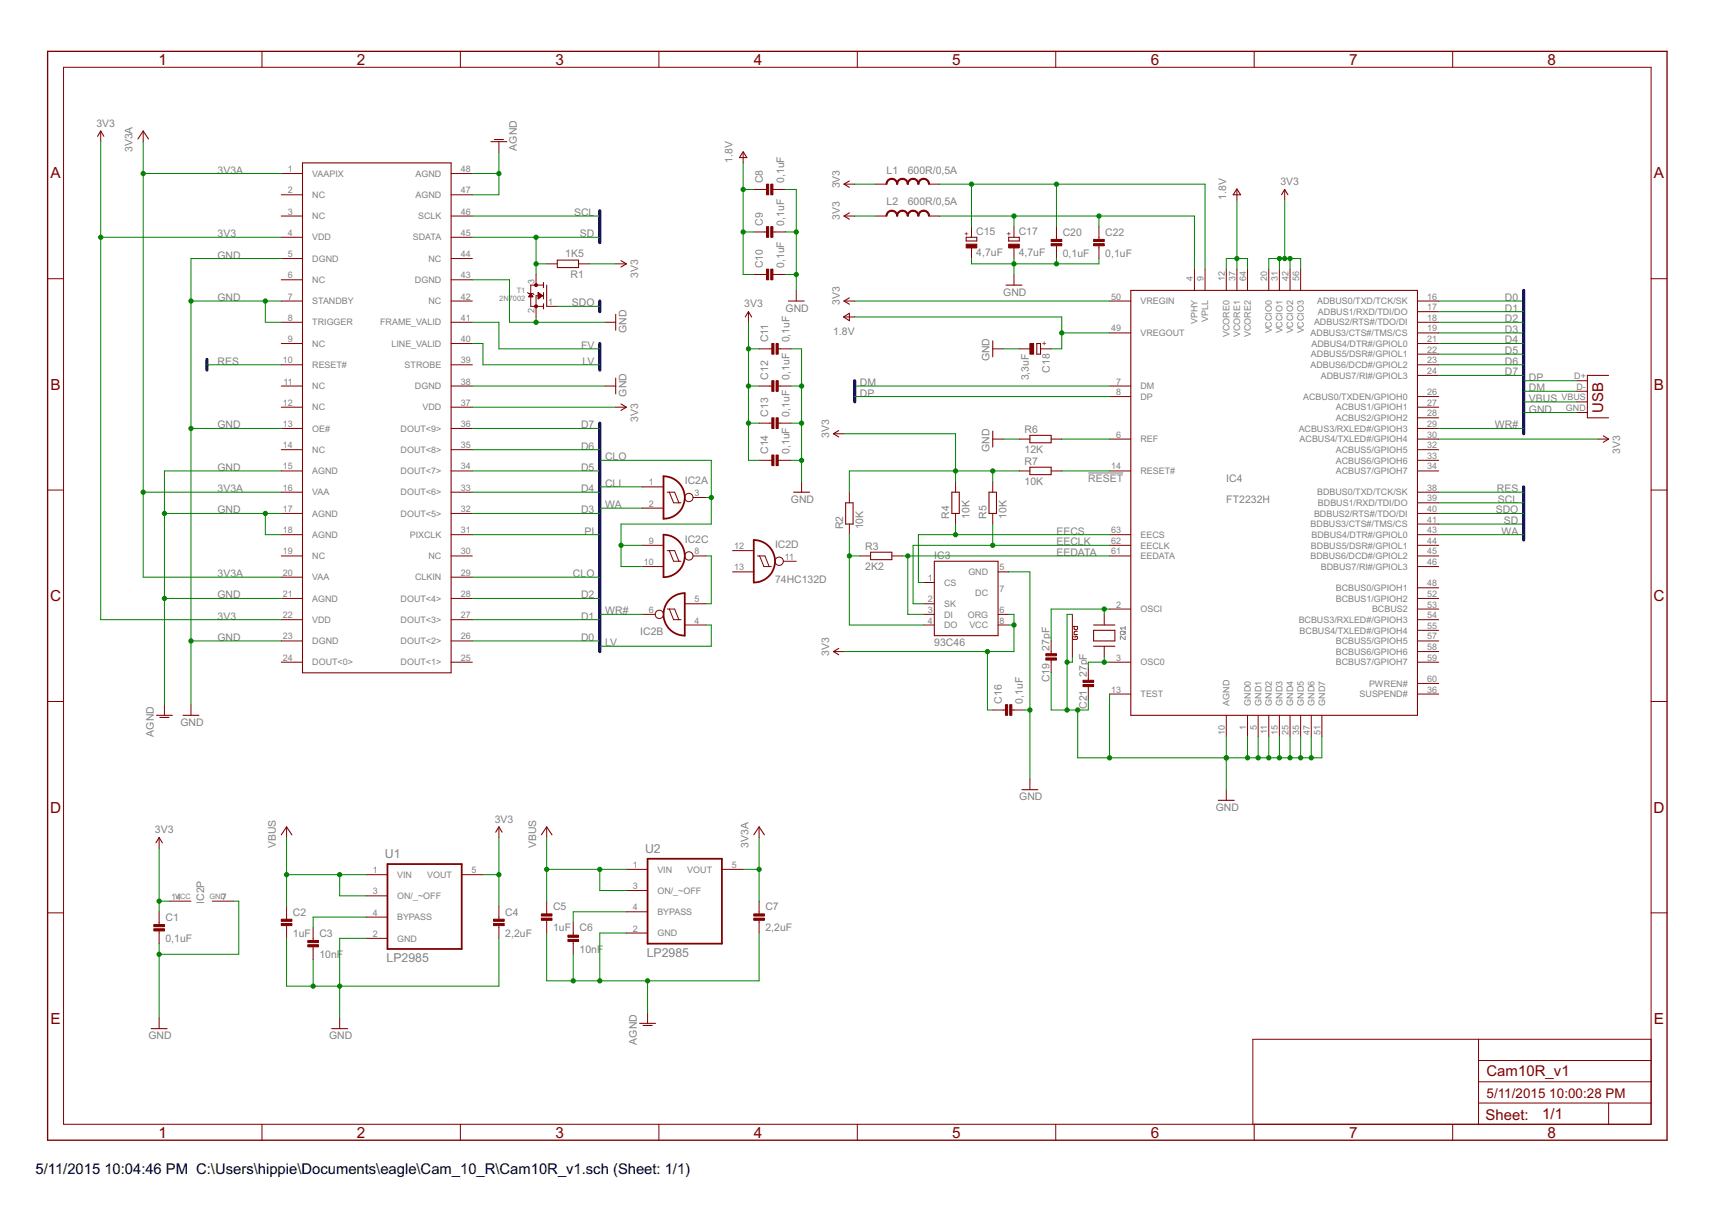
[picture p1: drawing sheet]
<svg xmlns="http://www.w3.org/2000/svg" width="410mm" height="290mm" viewBox="0 0 410 290" stroke-linecap="round" stroke-linejoin="round" font-family="sans-serif">
<path d="M260.3 113.1h8.3M268.1 150.9h.8l.2 .2v.4l-.2 .2h-.8l-.2-.2v-.4zM269.1 152.1v.8l-1.2-.8v.8M269.1 149.8v.7M269.1 150.9l-.4 .4M269.1 150.1h-1.2l.4 .4" fill="none" stroke="#808080" stroke-width=".24"/>
<g fill="none" stroke="#800000" stroke-width=".24">
<path d="M15.2 16.1h379.7v252.7h-379.7zM62.7 12.3v3.8M110.1 12.3v3.8M157.6 12.3v3.8M205 12.3v3.8M252.5 12.3v3.8M300 12.3v3.8M347.4 12.3v3.8M24.1 31.3v2.6M34.2 31.3v2.6M119.3 33.9v2.5M177.7 36.4v2.5"/>
<path d="M67.3 41.5h5M67.3 46.6h5M67.3 51.6h5M67.3 56.7h5M107.9 41.5h5.1M107.9 46.6h5.1M107.9 51.6h5.1M107.9 56.7h5.1M180.3 55.5h3M180.3 45.3h3M184.8 55.5h3.1M184.8 45.3h3.1"/>
<path d="M201.9 51.6h2.5M201.9 44h2.5M209.5 51.6h2.5M209.5 44h2.5M222.2 51.6h2.5M222.2 44h2.5M232.3 54.2v2.5M232.3 59.3v2.5M242.5 54.2v2.5M242.5 59.3v2.5M252.7 54.2v3M252.7 58.8v3"/>
<path d="M262.8 54.2v3M262.8 58.8v3M295.8 45.3v2.5M307.3 45.3v2.5M11.4 66.6h3.8M67.3 61.8h5M67.3 66.9h5M67.3 72h5M67.3 77h5M107.9 61.8h5.1M107.9 66.9h5.1M107.9 72h5.1"/>
<path d="M107.9 77h5.1M126.2 69.9l.2 .3h1l.3 .2M126.5 70.9h.9M126.6 70.8h.7M126.6 70.7h.7M126.7 70.5h.5M126.8 70.4h.3M126.9 70.3h.1M126.9 70.2l.5 .8h-1zM128.2 65.6v2.6M128.7 70.2h.4M128.7 70.9h.8"/>
<path d="M128.7 70.8h.9M128.7 70.5h.8M128.7 70.4h.7M128.7 70.3h.5M128.7 69.9l1 .8-1 .8zM128.7 71.4h.1M128.7 71.3h.3M128.7 71.1h.4M128.7 71h.6M128.7 70.1h.2M128.7 69.9h.1M130 70.7h-1.8v5.1"/>
<path d="M130 68.2h-3.1v5h3.1M130.7 73.2h2.6M130.7 63.1h2.6M138.4 63.1h2.5M144.7 77h2.6M147.3 63.1h2.5M179 74.5v2.5M180.3 65.6h3M184.8 65.6h3.1M190.4 69.4v2.6M201.9 72h2.5M201.9 75.8h2.5"/>
<path d="M242.5 65.6v2.6M265.4 72h5M265.4 79.6h5M285.7 64.3v5.1M288.2 64.3v5.1M293.3 64.3v5.1M295.8 64.3v5.1M298.4 64.3v5.1M303.4 64.3v5.1M306 64.3v5.1M308.5 64.3v5.1M311.1 64.3v5.1"/>
<path d="M339 72h5.1M339 77h5.1M339 74.5h5.1M339 79.6h5.1M394.9 66.6h3.8M67.3 82.1h5M67.3 87.2h5M67.3 92.3h5M67.3 97.3h5M107.9 82.1h5.1M107.9 87.2h5.1M107.9 92.3h5.1"/>
<path d="M107.9 97.3h5.1M144.7 92.3h2.6M147.3 97.3h2.5M181.5 92.3h3.1M181.5 83.4h3.1M186.1 92.3h3.1M186.1 83.4h3.1M237.4 83.4h2.6M243.8 83.4h2.5M248.9 83.4h2.5M265.4 92.3h5M265.4 94.8h5"/>
<path d="M339 82.1h5.1M339 87.2h5.1M339 97.3h5.1M339 84.7h5.1M339 89.7h5.1M339 94.8h5.1M339 99.9h5.1M377.1 91h2.5M377.1 93.5h2.5M377.1 96.1h2.5M377.1 98.6h2.5M11.4 117.2h3.8"/>
<path d="M67.3 102.4h5M67.3 107.5h5M67.3 112.6h5M67.3 117.7h5M107.9 102.4h5.1M107.9 107.5h5.1M107.9 112.6h5.1M107.9 117.7h5.1M153.6 116.4h5.1M159.6 117.7h1.8l1 2.5M160.1 117.7l1 2.5h1.8M165.8 118.9h3"/>
<path d="M181.5 110h3.1M181.5 101.2h3.1M186.1 110h3.1M186.1 101.2h3.1M191.7 115.1v2.6M199.3 103.7h2.6M203.1 117.7v2.5M228.5 115.1v2.6M237.4 105h2.6M237.4 115.1v2.6M243.8 112.6h2.5M243.8 105h2.5"/>
<path d="M251.4 112.6h2.5M251.4 105h2.5M265.4 112.6h5M265.4 105h5M339 102.4h5.1M339 107.5h5.1M339 112.6h5.1M339 117.7h5.1M339 105h5.1M339 110h5.1M382.2 105h2.5M394.9 117.2h3.8"/>
<path d="M67.3 122.7h5M67.3 127.8h5M67.3 132.9h5M67.3 138h5M107.9 122.7h5.1M107.9 127.8h5.1M107.9 132.9h5.1M107.9 138h5.1M153.6 121.5h5.1M153.6 130.4h5.1M153.6 135.4h5.1M159.6 131.6h1.8l1 2.6"/>
<path d="M160.1 131.6l1 2.6h1.8M165.8 132.9h3M175.2 131.6h5.1M175.2 136.7h5.1M181.2 132.9h1.7l1.1 2.5M181.7 132.9l1 2.5h1.8M187.3 134.2h3.1M203.1 125.3v2.5M205.7 132.9h2.5M213.3 132.9h2.5M220.9 139.3h2.6M228.5 122.7v2.6"/>
<path d="M237.4 122.7v2.6M238.7 136.7h2.5M265.4 127.8h5M265.4 132.9h5M265.4 130.4h5M339 122.7h5.1M339 127.8h5.1M339 132.9h5.1M339 120.2h5.1M339 130.4h5.1M339 135.4h5.1M339 125.3h5.1"/>
<path d="M67.3 143.1h5M67.3 148.1h5M67.3 153.2h5M67.3 158.3h5M107.9 143.1h5.1M107.9 148.1h5.1M107.9 153.2h5.1M107.9 158.3h5.1M153.6 146.9h3.1M159.6 145.6h1.8l1 2.5M160.1 145.6l1 2.5h1.8M163.8 149.4h5"/>
<path d="M163.8 144.3h5M199.3 155.8h2.6M220.9 149.4h2.6M220.9 144.3h2.6M220.9 146.9h2.6M238.7 149.4h2.5M238.7 146.9h2.5M251.4 153.2v3.1M251.4 157.8v3M256.5 146.9v10.1M256.5 149.8h1.2v.5l-.2 .2-.6-.2v-.5M256.7 152.1l-.2 .2"/>
<path d="M257.1 152.5v-.4h.4l.2 .2v.4l-.2 .2h-.8l-.2-.2M257.7 150.9h-.6l-.2 .2v.6h.8M260.3 159.6v3M264.1 146.9v2.5M264.1 154.5v2.5M265.4 158.3h5M265.4 145.6h5M339 143.1h5.1M339 148.1h5.1M339 153.2h5.1M339 158.3h5.1M339 145.6h5.1"/>
<path d="M339 140.5h5.1M339 150.7h5.1M339 155.8h5.1M11.4 167.7h3.8M39.3 168.5v2.5M45.7 168.5v2.5M237.4 169.7h3.1M242 169.7h3M260.3 164.1v3.1M265.4 165.9h5M293.3 171v5.1M298.4 171v5.1"/>
<path d="M300.9 171v5.1M303.4 171v5.1M306 171v5.1M308.5 171v5.1M311.1 171v5.1M313.6 171v5.1M316.1 171v5.1M339 165.9h5.1M339 163.4h5.1M394.9 167.7h3.8M68.5 197.7v2.5M119.3 197.7v2.5"/>
<path d="M130.7 197.7v2.5M181.5 197.7v2.5M246.3 186.2v2.6M293.3 188.8v2.5M11.4 218.2h3.8M38.1 200.2v2.6M38.1 218v3M40.6 215.4h5.1M50.8 215.4h5M68.5 216.7v3.1M87.6 209.1h5.1M87.6 214.2h5.1"/>
<path d="M87.6 219.2h5.1M110.4 209.1h5.1M119.3 216.7v3.1M130.7 215.4v3.1M149.8 207.8h5.1M149.8 212.9h5.1M149.8 218h5.1M172.7 207.8h5M181.5 215.4v3.1M394.9 218.2h3.8M38.1 222.5v3.1M68.5 221.3v3"/>
<path d="M74.9 221.8v3M74.9 226.4v3M87.6 224.3h5.1M119.3 221.3v3M130.7 220v3.1M137.1 220.5v3.1M137.1 225.1v3M149.8 223.1h5.1M181.5 220v3.1M38.1 243.4v2.5M81.2 243.4v2.5M154.9 242.1v2.5"/>
<path d="M353.6 248.5v20.3M353.6 258.6h41.3M353.6 253.5h41.3M394.9 248.5h-95.3v20.3M62.7 268.8v3.8M110.1 268.8v3.8M157.6 268.8v3.8M205 268.8v3.8M252.5 268.8v3.8M300 268.8v3.8M347.4 268.8v3.8M353.6 263.7h41.3"/>
<path d="M384.7 263.7v5.1"/>
<circle cx="164.8" cy="118.9" r=".99"/>
<circle cx="164.8" cy="132.9" r=".99"/>
<circle cx="186.4" cy="134.2" r=".99"/>
<circle cx="157.7" cy="146.9" r=".99"/>
</g>
<g fill="#800000" stroke="#800000" stroke-width=".24">
<path d="M118 220.8h2.6v.5h-2.6z"/>
<path d="M118 219.8h2.6v.5h-2.6z"/>
<path d="M73.6 225.8h2.6v.6h-2.6z"/>
<path d="M73.6 224.8h2.6v.5h-2.6z"/>
<path d="M67.3 220.8h2.5v.5h-2.5z"/>
<path d="M67.3 219.8h2.5v.5h-2.5z"/>
<path d="M180.3 219.5h2.5v.5h-2.5z"/>
<path d="M180.3 218.5h2.5v.5h-2.5z"/>
<path d="M135.8 224.6h2.6v.5h-2.6z"/>
<path d="M135.8 223.6h2.6v.5h-2.6z"/>
<path d="M129.5 219.5h2.5v.5h-2.5z"/>
<path d="M129.5 218.5h2.5v.5h-2.5z"/>
<path d="M36.8 222h2.5v.5h-2.5z"/>
<path d="M36.8 221h2.5v.5h-2.5z"/>
<path d="M246.3 82.1h.9v2.6h-.9z"/>
<path d="M241.5 168.5h.5v2.5h-.5z"/>
<path d="M240.5 168.5h.5v2.5h-.5z"/>
<path d="M231.1 58.4h2.5v.9h-2.5z"/>
<path d="M241.2 58.4h2.6v.9h-2.6z"/>
<path d="M251.4 58.3h2.5v.5h-2.5z"/>
<path d="M251.4 57.2h2.5v.5h-2.5z"/>
<path d="M261.6 58.3h2.5v.5h-2.5z"/>
<path d="M261.6 57.2h2.5v.5h-2.5z"/>
<path d="M184.3 64.3h.5v2.6h-.5z"/>
<path d="M183.3 64.3h.5v2.6h-.5z"/>
<path d="M184.3 54.2h.5v2.5h-.5z"/>
<path d="M183.3 54.2h.5v2.5h-.5z"/>
<path d="M184.3 44h.5v2.6h-.5z"/>
<path d="M183.3 44h.5v2.6h-.5z"/>
<path d="M185.6 108.8h.5v2.5h-.5z"/>
<path d="M184.6 108.8h.5v2.5h-.5z"/>
<path d="M185.6 99.9h.5v2.5h-.5z"/>
<path d="M184.6 99.9h.5v2.5h-.5z"/>
<path d="M185.6 91h.5v2.6h-.5z"/>
<path d="M184.6 91h.5v2.6h-.5z"/>
<path d="M185.6 82.1h.5v2.6h-.5z"/>
<path d="M184.6 82.1h.5v2.6h-.5z"/>
<path d="M250.1 156.3h2.6v.5h-2.6z"/>
<path d="M250.1 157.3h2.6v.5h-2.6z"/>
<path d="M259 162.6h2.6v.5h-2.6z"/>
<path d="M259 163.6h2.6v.5h-2.6z"/>
</g>
<path d="M158.7 113.9a5.1 5.1 0 0 1 5.1 5 5.1 5.1 0 0 1-5.1 5.1zM158.7 127.8a5.1 5.1 0 0 1 5.1 5.1 5.1 5.1 0 0 1-5.1 5.1zM180.3 129.1a5.1 5.1 0 0 1 5.1 5.1 5.1 5.1 0 0 1-5.1 5.1zM160.3 143.2l1.6-1 1.9-.4v10.2a5.1 5.1 0 0 1-4.8-3.3 5.1 5.1 0 0 1 1.3-5.5zM92.7 206.6h17.7v20.3h-17.7zM154.9 205.3h17.8v20.3h-17.8z" fill="none" stroke="#800000" stroke-width=".42"/>
<g fill="none" stroke="#800000" stroke-width=".25">
<path d="M23.3 32.6l.8-1.3 .7 1.3M33 33.2l1.2-1.9 1.3 1.9M72.3 38.9h35.6v121.9h-35.6zM117.4 33.9h3.8M118.2 33.4h2.2M177.7 36.3l.9 1.4h-1.8zM203.1 50.9l-1.2 .7 1.2 .8M203.1 43.3l-1.2 .7 1.2 .8M231.1 56.7h2.5v.9h-2.5zM241.2 56.7h2.6v.9h-2.6zM295.8 45.2l.9 1.4h-1.8zM306.5 46.6l.8-1.3 .7 1.3"/>
<path d="M130 67.5v1.3M130 69.9v1.6M130 72.6v1.3M130.7 68.2v5M133.3 62.2h5.1v1.8h-5.1zM147.3 75.1v3.9M148.5 62.3l1.3 .8-1.3 .7M178.2 75.8l.8-1.3 .8 1.3M188.5 72h3.8M201.7 75.8l1.4-.9v1.8zM203.1 71.2l-1.2 .8 1.2 .7M240.6 68.2h3.8"/>
<path d="M270.4 69.4h68.6v101.6h-68.6zM147.3 90.4v3.8M148.5 96.6l1.3 .7-1.3 .8M237.4 81.5v3.8M248 82.1h.9v2.6h-.9zM384.7 89.7h-5.1v10.2h5.1M189.8 117.7h3.8M200.6 102.9l-1.3 .8 1.3 .8M227.6 117.7h1.8v5h-1.8zM236.5 117.7h1.8v5h-1.8zM237.4 103.1v3.8M246.3 104.1h5.1v1.8h-5.1z"/>
<path d="M246.3 111.7h5.1v1.8h-5.1zM383.5 104.2l1.2 .8-1.2 .7M202.2 120.2h1.8v5.1h-1.8zM208.2 132h5.1v1.8h-5.1zM223.5 134.2h15.2v17.8h-15.2zM200.6 155l-1.3 .8 1.3 .7M261.6 149.4h5M261.6 154.5h5M261.6 150.7h5v2.5h-5zM37.4 171h3.8M38.2 171.5h2.2M43.8 171h3.8"/>
<path d="M67.3 199.6l1.2-1.9 1.3 1.9M118.6 198.9l.7-1.2 .8 1.2M129.5 199.6l1.2-1.9 1.3 1.9M180.3 199.6l1.2-1.9 1.3 1.9M244.4 188.8h3.8M291.4 191.3h3.8M37.3 201.5l.8-1.3 .7 1.3M36.2 245.9h3.8M79.3 245.9h3.8M153 244.6h3.8M153.8 245.2h2.2"/>
</g>
<g fill="#800000" stroke="#800000" stroke-width=".24">
<path d="M212.3 50.7l1-.5v.3l-.5 .1-.4 .3-.2 .7h-.3z" fill-rule="evenodd"/>
<path d="M213.3 50.2a1.37 1.37 0 0 1 1.4 1.4h-.3l-.2-.7-.9-.4z" fill-rule="evenodd"/>
<path d="M214.8 50.7l1-.5v.3l-.5 .1-.4 .3-.2 .7h-.3z" fill-rule="evenodd"/>
<path d="M215.8 50.2a1.37 1.37 0 0 1 1.4 1.4h-.2l-.3-.7-.9-.4z" fill-rule="evenodd"/>
<path d="M217.4 50.7l1-.5v.3l-.5 .1-.4 .3-.3 .7h-.2z" fill-rule="evenodd"/>
<path d="M218.4 50.2a1.37 1.37 0 0 1 1.4 1.4h-.3l-.2-.7-.9-.4z" fill-rule="evenodd"/>
<path d="M219.9 50.7l1-.5v.3l-.5 .1-.4 .3-.2 .7h-.3z" fill-rule="evenodd"/>
<path d="M220.9 50.2a1.37 1.37 0 0 1 1.4 1.4h-.2l-.3-.7-.9-.4z" fill-rule="evenodd"/>
<path d="M212.3 43l1-.4v.3l-.5 .1-.4 .3-.2 .7h-.3z" fill-rule="evenodd"/>
<path d="M213.3 42.6a1.37 1.37 0 0 1 1.4 1.4h-.3l-.2-.7-.9-.4z" fill-rule="evenodd"/>
<path d="M214.8 43l1-.4v.3l-.5 .1-.4 .3-.2 .7h-.3z" fill-rule="evenodd"/>
<path d="M215.8 42.6a1.37 1.37 0 0 1 1.4 1.4h-.2l-.3-.7-.9-.4z" fill-rule="evenodd"/>
<path d="M217.4 43l1-.4v.3l-.5 .1-.4 .3-.3 .7h-.2z" fill-rule="evenodd"/>
<path d="M218.4 42.6a1.37 1.37 0 0 1 1.4 1.4h-.3l-.2-.7-.9-.4z" fill-rule="evenodd"/>
<path d="M219.9 43l1-.4v.3l-.5 .1-.4 .3-.2 .7h-.3z" fill-rule="evenodd"/>
<path d="M220.9 42.6a1.37 1.37 0 0 1 1.4 1.4h-.2l-.3-.7-.9-.4z" fill-rule="evenodd"/>
<circle cx="128.2" cy="73.2" r=".36"/>
<circle cx="128.2" cy="68.2" r=".36"/>
</g>
<path d="M11.4 12.3h387.3v260.3h-387.3z" fill="none" stroke="#800000" stroke-width=".32"/>
<path d="M143.4 50.4v7.6M143.4 72v2.5M364.4 69.4v34.3M49.5 85.9v2.6M143.4 82.1v6.4M204.4 91v5.1M143.4 101.2v54.6M364.4 116.4v12.7" fill="none" stroke="#000080" stroke-width=".76"/>
<g fill="none" stroke="#008000" stroke-width=".24">
<path d="M24.1 33.9v114.2h43.2M34.2 33.9v104.1h33.1M119.3 36.4v10.2h-6.3M177.7 38.9v26.7h2.6M24.1 56.7h43.2M34.2 41.5h33.1M113 41.5h6.3M113 56.7h30.4M113 51.6h30.4M128.2 56.7v8.9M177.7 55.5h2.6M177.7 45.3h2.6"/>
<path d="M187.9 45.3h2.5v24.1M187.9 55.5h2.5M204.4 51.6h5.1M204.4 44h5.1M224.7 51.6h61v12.7M224.7 44h63.5v20.3M232.3 44v10.2M242.5 51.6v2.6M252.7 44v10.2M262.8 51.6v2.6M295.8 47.8v16.5M307.3 47.8v14"/>
<path d="M45.7 72h21.6M63.5 72v5h3.8M67.3 61.8h-21.6v106.7M113 77h6.3v6.4h24.1M113 66.9h8.9v10.1h22.8M128.2 75.8v1.2M128.2 63.1h2.5M133.3 73.2h10.1M140.9 63.1h6.4M179 77v33h2.5M187.9 65.6h2.5M204.4 72h61"/>
<path d="M204.4 75.8h49.5v7.6h-2.5M232.3 61.8v1.3h30.5v-1.3M242.5 61.8v3.8M252.7 61.8v1.3M253.9 79.6h11.5M293.3 64.3v-2.5h5.1v2.5M303.4 64.3v-2.5h7.7v2.5M306 61.8v2.5M308.5 61.8v2.5M344.1 72h20.3M344.1 77h20.3M344.1 79.6h20.3"/>
<path d="M344.1 74.5h20.3M49.5 87.2h17.8M113 92.3h31.7M113 97.3h34.3M113 82.1h2.5v5.1h27.9M179 92.3h2.5M179 83.4h2.5M189.2 92.3h2.5M189.2 83.4h2.5v31.7M204.4 92.3h61M204.4 94.8h61M240 83.4h3.8"/>
<path d="M344.1 82.1h20.3M344.1 84.7h20.3M344.1 87.2h20.3M344.1 89.7h20.3M364.4 93.5h12.7M364.4 91h12.7M364.4 98.6h12.7M364.4 96.1h12.7M34.2 117.7h33.1M45.7 102.4h21.6M67.3 112.6h-28v55.9M113 102.4h30.4"/>
<path d="M113 112.6h30.4M113 117.7h30.4M113 107.5h30.4M143.4 110h26.7v15.3h-21.6v10.1h5.1M143.4 116.4h10.2M168.8 118.9h1.3M179 101.2h2.5M189.2 110h2.5M189.2 101.2h2.5M201.9 103.7h26.6v11.4M237.4 112.6v2.5M240 105h3.8"/>
<path d="M243.8 112.6h-40.7v5.1M253.9 105h11.5M253.9 112.6h11.5M344.1 102.4h20.3M344.1 105h38.1M344.1 117.7h20.3M39.3 122.7h28M63.5 122.7v5.1h3.8M113 122.7h30.4M113 127.8h30.4M113 138h30.4M143.4 121.5h10.2"/>
<path d="M148.5 130.4h5.1M168.8 132.9h1.3v11.4h-1.3M203.1 127.8v21.6h17.8M203.1 132.9h2.6M215.8 132.9h49.6M217.1 132.9v14h3.8M228.5 125.3v2.5M237.4 125.3v5.1M241.2 136.7h5.1v49.5M265.4 127.8h-45.8v11.5h1.3M265.4 130.4h-47v13.9h2.5M344.1 122.7h20.3"/>
<path d="M344.1 127.8h20.3M344.1 125.3h20.3M344.1 120.2h20.3M39.3 143.1h28M45.7 153.2h21.6M113 153.2h30.4M113 143.1h30.4M113 148.1h30.4M143.4 146.9h10.2M168.8 149.4h1.3v5.1h-26.7M236.2 155.8v13.9h1.2M241.2 146.9h1.3v8.9h-40.6"/>
<path d="M241.2 149.4h1.3M256.5 146.9h-1.3v22.8M256.5 157v1.3h-1.3M264.1 145.6v1.3M264.1 157v1.3M265.4 145.6h-14v7.6M265.4 158.3h-5.1v1.3M245 169.7h1.3M251.4 160.8v8.9h8.9v-2.5M257.7 169.7v11.5h58.4v-5.1M265.4 165.9v15.3M293.3 176.1v12.7"/>
<path d="M298.4 176.1v5.1M300.9 176.1v5.1M303.4 176.1v5.1M306 176.1v5.1M308.5 176.1v5.1M311.1 176.1v5.1M313.6 176.1v5.1M38.1 202.8v15.2M38.1 215.4h2.5M55.8 215.4h1.3v12.7h-19M68.5 200.2v16.5M68.5 209.1h19.1"/>
<path d="M81.2 209.1v5.1h6.4M87.6 219.2h-12.7v2.6M115.5 209.1h3.8M119.3 200.2v16.5M130.7 200.2v15.2M130.7 207.8h19.1M143.4 207.8v5.1h6.4M149.8 218h-12.7v2.5M177.7 207.8h3.8M181.5 200.2v15.2M38.1 225.6v17.8M68.5 224.3v11.5h50.8v-11.5"/>
<path d="M74.9 229.4v6.4M87.6 224.3h-6.4v19.1M130.7 223.1v11.4h50.8v-11.4M137.1 228.1v6.4M149.8 223.1h-6.4v11.4M154.9 234.5v7.6"/>
</g>
<g fill="#008000" stroke="#008000" stroke-width=".24">
<circle cx="81.2" cy="235.8" r=".51"/>
<circle cx="74.9" cy="235.8" r=".51"/>
<circle cx="45.7" cy="153.2" r=".51"/>
<circle cx="63.5" cy="72" r=".51"/>
<circle cx="45.7" cy="102.4" r=".51"/>
<circle cx="45.7" cy="72" r=".51"/>
<circle cx="128.2" cy="77" r=".51"/>
<circle cx="38.1" cy="228.1" r=".51"/>
<circle cx="246.3" cy="169.7" r=".51"/>
<circle cx="242.5" cy="63.1" r=".51"/>
<circle cx="252.7" cy="63.1" r=".51"/>
<circle cx="190.4" cy="55.5" r=".51"/>
<circle cx="190.4" cy="65.6" r=".51"/>
<circle cx="191.7" cy="92.3" r=".51"/>
<circle cx="191.7" cy="101.2" r=".51"/>
<circle cx="191.7" cy="110" r=".51"/>
<circle cx="257.7" cy="169.7" r=".51"/>
<circle cx="313.6" cy="181.2" r=".51"/>
<circle cx="311.1" cy="181.2" r=".51"/>
<circle cx="308.5" cy="181.2" r=".51"/>
<circle cx="306" cy="181.2" r=".51"/>
<circle cx="303.4" cy="181.2" r=".51"/>
<circle cx="300.9" cy="181.2" r=".51"/>
<circle cx="298.4" cy="181.2" r=".51"/>
<circle cx="293.3" cy="181.2" r=".51"/>
<circle cx="265.4" cy="181.2" r=".51"/>
<circle cx="255.2" cy="169.7" r=".51"/>
<circle cx="255.2" cy="158.3" r=".51"/>
<circle cx="143.4" cy="234.5" r=".51"/>
<circle cx="137.1" cy="234.5" r=".51"/>
<circle cx="154.9" cy="234.5" r=".51"/>
<circle cx="119.3" cy="41.5" r=".51"/>
<circle cx="39.3" cy="143.1" r=".51"/>
<circle cx="39.3" cy="122.7" r=".51"/>
<circle cx="63.5" cy="122.7" r=".51"/>
<circle cx="119.3" cy="209.1" r=".51"/>
<circle cx="24.1" cy="56.7" r=".51"/>
<circle cx="38.1" cy="215.4" r=".51"/>
<circle cx="306" cy="61.8" r=".51"/>
<circle cx="308.5" cy="61.8" r=".51"/>
<circle cx="307.3" cy="61.8" r=".51"/>
<circle cx="179" cy="83.4" r=".51"/>
<circle cx="179" cy="101.2" r=".51"/>
<circle cx="179" cy="92.3" r=".51"/>
<circle cx="237.4" cy="112.6" r=".51"/>
<circle cx="228.5" cy="112.6" r=".51"/>
<circle cx="242.5" cy="149.4" r=".51"/>
<circle cx="236.2" cy="155.8" r=".51"/>
<circle cx="177.7" cy="45.3" r=".51"/>
<circle cx="177.7" cy="55.5" r=".51"/>
<circle cx="295.8" cy="61.8" r=".51"/>
<circle cx="253.9" cy="79.6" r=".51"/>
<circle cx="228.5" cy="127.8" r=".51"/>
<circle cx="237.4" cy="130.4" r=".51"/>
<circle cx="217.1" cy="132.9" r=".51"/>
<circle cx="81.2" cy="209.1" r=".51"/>
<circle cx="68.5" cy="209.1" r=".51"/>
<circle cx="143.4" cy="207.8" r=".51"/>
<circle cx="130.7" cy="207.8" r=".51"/>
<circle cx="181.5" cy="207.8" r=".51"/>
<circle cx="34.2" cy="41.5" r=".51"/>
<circle cx="34.2" cy="117.7" r=".51"/>
<circle cx="170.1" cy="118.9" r=".51"/>
<circle cx="148.5" cy="130.4" r=".51"/>
<circle cx="128.2" cy="63.1" r=".51"/>
<circle cx="128.2" cy="56.7" r=".51"/>
<circle cx="203.1" cy="132.9" r=".51"/>
<circle cx="242.5" cy="51.6" r=".51"/>
<circle cx="262.8" cy="51.6" r=".51"/>
<circle cx="232.3" cy="44" r=".51"/>
<circle cx="252.7" cy="44" r=".51"/>
<circle cx="264.1" cy="145.6" r=".51"/>
<circle cx="264.1" cy="158.3" r=".51"/>
</g>
<g font-size="4.1" fill="#800000">
<text x="37.9" y="15.5">1</text>
<text x="85.4" y="15.5">2</text>
<text x="132.8" y="15.5">3</text>
<text x="180.3" y="15.5">4</text>
<text x="227.8" y="15.5">5</text>
<text x="275.2" y="15.5">6</text>
<text x="322.7" y="15.5">7</text>
<text x="370.1" y="15.5">8</text>
<text x="12.1" y="42.6">A</text>
<text x="395.6" y="42.6">A</text>
<text x="12.1" y="93.2">B</text>
<text x="395.6" y="93.2">B</text>
<text x="12" y="143.7">C</text>
<text x="395.5" y="143.7">C</text>
<text x="12" y="194.3">D</text>
<text x="395.5" y="194.3">D</text>
<text x="12.1" y="244.8">E</text>
<text x="395.6" y="244.8">E</text>
<text x="37.9" y="272">1</text>
<text x="85.4" y="272">2</text>
<text x="132.8" y="272">3</text>
<text x="180.3" y="272">4</text>
<text x="227.8" y="272">5</text>
<text x="275.2" y="272">6</text>
<text x="322.7" y="272">7</text>
<text x="370.1" y="272">8</text>
</g>
<g font-size="4" fill="#800000">
<text x="383.5" y="98.6" transform="rotate(-90 383.5 98.6)">USB</text>
<text x="355.5" y="257.3">Cam10R_v1</text>
<text x="355.3" y="267.6">Sheet:</text>
<text x="368.9" y="267.5">1/1</text>
</g>
<g font-size="4">
<text x="8.5" y="280.6">5/11/2015</text>
<text x="25" y="280.6">10:04:46 PM C:\Users\hippie\Documents\eagle\Cam_10_R\Cam10R_v1.sch (Sheet: 1/1)</text>
</g>
<g font-size="3.6" fill="#800000">
<text x="355.5" y="262.4">5/11/2015</text>
<text x="370.5" y="262.4">10:00:28 PM</text>
</g>
<g font-size="3.3" fill="#808080">
<text x="154.3" y="203.8">U2</text>
<text x="92" y="205.1">U1</text>
<text x="92.5" y="230.1">LP2985</text>
<text x="154.7" y="228.8">LP2985</text>
</g>
<g font-size="2.8" fill="#808080">
<text x="23.1" y="30.3">3V3</text>
<text x="31.7" y="36.4" transform="rotate(-90 31.7 36.4)">3V3A</text>
<text x="52" y="41.5">3V3A</text>
<text x="123.6" y="36" transform="rotate(-90 123.6 36)">AGND</text>
<text x="175.2" y="38.9" transform="rotate(-90 175.2 38.9)">1.8V</text>
<text x="212" y="41.5">L1</text>
<text x="217.1" y="41.5">600R/0,5A</text>
<text x="182.4" y="43.8" transform="rotate(-90 182.4 43.8)">C8</text>
<text x="187.5" y="43.8" transform="rotate(-90 187.5 43.8)">0,1uF</text>
<text x="200.8" y="45" transform="rotate(-90 200.8 45)">3V3</text>
<text x="293.3" y="47.8" transform="rotate(-90 293.3 47.8)">1.8V</text>
<text x="306.2" y="44.3">3V3</text>
<text x="137.3" y="51.6">SCL</text>
<text x="182.4" y="53.9" transform="rotate(-90 182.4 53.9)">C9</text>
<text x="187.5" y="53.9" transform="rotate(-90 187.5 53.9)">0,1uF</text>
<text x="200.8" y="52.7" transform="rotate(-90 200.8 52.7)">3V3</text>
<text x="212" y="49.1">L2</text>
<text x="217.1" y="49.1">600R/0,5A</text>
<text x="52" y="56.7">3V3</text>
<text x="138.7" y="56.7">SD</text>
<text x="233.5" y="56.2">C15</text>
<text x="243.6" y="56.2">C17</text>
<text x="254.2" y="56.3">C20</text>
<text x="264.3" y="56.3">C22</text>
<text x="52" y="61.8">GND</text>
<text x="135.2" y="61.5">1K5</text>
<text x="182.4" y="64.1" transform="rotate(-90 182.4 64.1)">C10</text>
<text x="187.5" y="64.1" transform="rotate(-90 187.5 64.1)">0,1uF</text>
<text x="233.5" y="61.3">4,7uF</text>
<text x="243.6" y="61.3">4,7uF</text>
<text x="254.2" y="61.4">0,1uF</text>
<text x="264.3" y="61.4">0,1uF</text>
<text x="52" y="72">GND</text>
<text x="136.4" y="66.3">R1</text>
<text x="152.6" y="66.5" transform="rotate(-90 152.6 66.5)">3V3</text>
<text x="240" y="70.7">GND</text>
<text x="359.9" y="72">D0</text>
<text x="136.8" y="73.2">SDO</text>
<text x="178" y="73.5">3V3</text>
<text x="187.9" y="74.5">GND</text>
<text x="200.8" y="73" transform="rotate(-90 200.8 73)">3V3</text>
<text x="359.9" y="74.5">D1</text>
<text x="359.9" y="77">D2</text>
<text x="139" y="83.4">FV</text>
<text x="149.8" y="79.6" transform="rotate(-90 149.8 79.6)">GND</text>
<text x="183.7" y="81.9" transform="rotate(-90 183.7 81.9)">C11</text>
<text x="188.8" y="81.9" transform="rotate(-90 188.8 81.9)">0,1uF</text>
<text x="199.2" y="80.1">1.8V</text>
<text x="359.9" y="79.6">D3</text>
<text x="359.9" y="82.1">D4</text>
<text x="52" y="87.2">RES</text>
<text x="139.3" y="87.2">LV</text>
<text x="236.7" y="86.4" transform="rotate(-90 236.7 86.4)">GND</text>
<text x="251.1" y="89.1" transform="rotate(-90 251.1 89.1)">C18</text>
<text x="359.9" y="84.7">D5</text>
<text x="359.9" y="87.2">D6</text>
<text x="359.9" y="89.7">D7</text>
<text x="149.8" y="94.8" transform="rotate(-90 149.8 94.8)">GND</text>
<text x="183.7" y="90.8" transform="rotate(-90 183.7 90.8)">C12</text>
<text x="188.8" y="90.8" transform="rotate(-90 188.8 90.8)">0,1uF</text>
<text x="205.7" y="92.3">DM</text>
<text x="205.7" y="94.8">DP</text>
<text x="246" y="90.9" transform="rotate(-90 246 90.9)">3,3uF</text>
<text x="365.7" y="93.5">DM</text>
<text x="365.7" y="91">DP</text>
<text x="152.6" y="100.8" transform="rotate(-90 152.6 100.8)">3V3</text>
<text x="183.7" y="99.6" transform="rotate(-90 183.7 99.6)">C13</text>
<text x="188.8" y="99.6" transform="rotate(-90 188.8 99.6)">0,1uF</text>
<text x="365.7" y="98.6">GND</text>
<text x="365.7" y="96.1">VBUS</text>
<text x="52" y="102.4">GND</text>
<text x="139" y="107.5">D6</text>
<text x="139" y="102.4">D7</text>
<text x="198.3" y="104.7" transform="rotate(-90 198.3 104.7)">3V3</text>
<text x="236.7" y="108" transform="rotate(-90 236.7 108)">GND</text>
<text x="245" y="103.5">R6</text>
<text x="357.5" y="102.4">WR#</text>
<text x="52" y="112.6">GND</text>
<text x="139" y="112.6">D5</text>
<text x="144.7" y="110.1">CLO</text>
<text x="183.7" y="108.5" transform="rotate(-90 183.7 108.5)">C14</text>
<text x="188.8" y="108.5" transform="rotate(-90 188.8 108.5)">0,1uF</text>
<text x="245" y="108.3">12K</text>
<text x="245" y="111.1">R7</text>
<text x="387.5" y="108.4" transform="rotate(-90 387.5 108.4)">3V3</text>
<text x="52" y="117.7">3V3A</text>
<text x="139" y="117.7">D4</text>
<text x="144.7" y="116.4">CLI</text>
<text x="163.8" y="115.8">IC2A</text>
<text x="245" y="115.9">10K</text>
<text x="260.3" y="115.1">RESET</text>
<text x="293.3" y="115.1">IC4</text>
<text x="358" y="117.7">RES</text>
<text x="52" y="122.8">GND</text>
<text x="139" y="122.8">D3</text>
<text x="144.7" y="121.5">WA</text>
<text x="189.2" y="120.2">GND</text>
<text x="227" y="124" transform="rotate(-90 227 124)">R4</text>
<text x="231.8" y="124" transform="rotate(-90 231.8 124)">10K</text>
<text x="235.9" y="124" transform="rotate(-90 235.9 124)">R5</text>
<text x="240.7" y="124" transform="rotate(-90 240.7 124)">10K</text>
<text x="293.3" y="120.2">FT2232H</text>
<text x="357.7" y="122.8">SDO</text>
<text x="358.3" y="120.2">SCL</text>
<text x="359.7" y="125.3">SD</text>
<text x="139.8" y="127.8">PI</text>
<text x="163.8" y="129.7">IC2C</text>
<text x="185.4" y="131">IC2D</text>
<text x="201.6" y="126.6" transform="rotate(-90 201.6 126.6)">R2</text>
<text x="206.4" y="126.6" transform="rotate(-90 206.4 126.6)">10K</text>
<text x="206.9" y="131.4">R3</text>
<text x="252.7" y="127.8">EECS</text>
<text x="252.7" y="130.4">EECLK</text>
<text x="359.1" y="127.8">WA</text>
<text x="52" y="138">3V3A</text>
<text x="137" y="138">CLO</text>
<text x="206.9" y="136.2">2K2</text>
<text x="223.5" y="133.5">IC3</text>
<text x="252.7" y="132.9">EEDATA</text>
<text x="52" y="143.1">GND</text>
<text x="139" y="143.1">D2</text>
<text x="185.4" y="139.3">74HC132D</text>
<text x="52" y="148.1">3V3</text>
<text x="139" y="148.1">D1</text>
<text x="144.7" y="146.9">WR#</text>
<text x="52" y="153.2">GND</text>
<text x="139" y="153.2">D0</text>
<text x="144.7" y="154.5">LV</text>
<text x="153.1" y="151.8">IC2B</text>
<text x="223.5" y="154.5">93C46</text>
<text x="251" y="155.5" transform="rotate(-90 251 155.5)">27pF</text>
<text x="198.3" y="156.8" transform="rotate(-90 198.3 156.8)">3V3</text>
<text x="259.9" y="161.9" transform="rotate(-90 259.9 161.9)">27pF</text>
<text x="251" y="163.1" transform="rotate(-90 251 163.1)">C19</text>
<text x="43.1" y="173.5">GND</text>
<text x="239.6" y="168.2" transform="rotate(-90 239.6 168.2)">C16</text>
<text x="244.7" y="168.2" transform="rotate(-90 244.7 168.2)">0,1uF</text>
<text x="259.9" y="169.5" transform="rotate(-90 259.9 169.5)">C21</text>
<text x="36.8" y="176.1" transform="rotate(-90 36.8 176.1)">AGND</text>
<text x="243.8" y="191.3">GND</text>
<text x="118.3" y="196.7">3V3</text>
<text x="290.8" y="193.9">GND</text>
<text x="37" y="199.2">3V3</text>
<text x="66" y="202.7" transform="rotate(-90 66 202.7)">VBUS</text>
<text x="128.2" y="202.7" transform="rotate(-90 128.2 202.7)">VBUS</text>
<text x="179" y="202.7" transform="rotate(-90 179 202.7)">3V3A</text>
<text x="39.6" y="220.1">C1</text>
<text x="48.8" y="216.1" transform="rotate(-90 48.8 216.1)">IC2P</text>
<text x="70.1" y="218.9">C2</text>
<text x="120.8" y="218.9">C4</text>
<text x="132.3" y="217.6">C5</text>
<text x="183.1" y="217.6">C7</text>
<text x="39.6" y="225.2">0,1uF</text>
<text x="70.1" y="224">1uF</text>
<text x="76.4" y="224">C3</text>
<text x="120.8" y="224">2,2uF</text>
<text x="132.3" y="222.7">1uF</text>
<text x="138.6" y="227.8">10nF</text>
<text x="138.6" y="222.7">C6</text>
<text x="183.1" y="222.7">2,2uF</text>
<text x="76.4" y="229">10nF</text>
<text x="35.5" y="248.5">GND</text>
<text x="78.7" y="248.5">GND</text>
<text x="152.3" y="249.7" transform="rotate(-90 152.3 249.7)">AGND</text>
</g>
<g font-size="2.4" fill="#808080">
<text x="68.8" y="41.1">1</text>
<text x="110.2" y="41.1">48</text>
<text x="68.8" y="46.2">2</text>
<text x="74.7" y="42.2">VAAPIX</text>
<text x="74.7" y="47.3">NC</text>
<text x="99.4" y="47.3">AGND</text>
<text x="99.4" y="42.2">AGND</text>
<text x="110.2" y="46.2">47</text>
<text x="68.8" y="51.3">3</text>
<text x="74.7" y="52.4">NC</text>
<text x="100" y="52.4">SCLK</text>
<text x="110.2" y="51.3">46</text>
<text x="68.8" y="56.4">4</text>
<text x="74.7" y="57.5">VDD</text>
<text x="98.7" y="57.5">SDATA</text>
<text x="110.2" y="56.4">45</text>
<text x="68.8" y="61.4">5</text>
<text x="74.7" y="62.6">DGND</text>
<text x="102.5" y="62.6">NC</text>
<text x="110.2" y="61.4">44</text>
<text x="68.8" y="66.5">6</text>
<text x="68.8" y="71.6">7</text>
<text x="74.7" y="67.6">NC</text>
<text x="99.3" y="67.6">DGND</text>
<text x="110.2" y="71.6">42</text>
<text x="110.2" y="66.5">43</text>
<text x="127.9" y="67.8" transform="rotate(-90 127.9 67.8)">3</text>
<text x="265.7" y="71.6">50</text>
<text x="285.3" y="67.1" transform="rotate(-90 285.3 67.1)">4</text>
<text x="287.9" y="67.1" transform="rotate(-90 287.9 67.1)">9</text>
<text x="292.9" y="67.1" transform="rotate(-90 292.9 67.1)">12</text>
<text x="295.5" y="67.1" transform="rotate(-90 295.5 67.1)">37</text>
<text x="298" y="67.1" transform="rotate(-90 298 67.1)">64</text>
<text x="303.1" y="67.1" transform="rotate(-90 303.1 67.1)">20</text>
<text x="305.6" y="67.1" transform="rotate(-90 305.6 67.1)">31</text>
<text x="308.2" y="67.1" transform="rotate(-90 308.2 67.1)">42</text>
<text x="310.7" y="67.1" transform="rotate(-90 310.7 67.1)">56</text>
<text x="341.3" y="71.6">16</text>
<text x="68.8" y="76.7">8</text>
<text x="74.7" y="72.7">STANDBY</text>
<text x="74.7" y="77.8">TRIGGER</text>
<text x="90.9" y="77.8">FRAME_VALID</text>
<text x="102.5" y="72.7">NC</text>
<text x="110.2" y="76.7">41</text>
<text x="127.9" y="74.8" transform="rotate(-90 127.9 74.8)">2</text>
<text x="131.1" y="72.9">1</text>
<text x="272.8" y="72.7">VREGIN</text>
<text x="286.4" y="77.5" transform="rotate(-90 286.4 77.5)">VPHY</text>
<text x="289" y="77" transform="rotate(-90 289 77)">VPLL</text>
<text x="314.3" y="77.8">ADBUS2/RTS#/TDO/DI</text>
<text x="315" y="72.7">ADBUS0/TXD/TCK/SK</text>
<text x="315.2" y="75.3">ADBUS1/RXD/TDI/DO</text>
<text x="341.3" y="74.1">17</text>
<text x="341.3" y="76.7">18</text>
<text x="68.8" y="81.8">9</text>
<text x="74.7" y="82.9">NC</text>
<text x="93.6" y="82.9">LINE_VALID</text>
<text x="110.2" y="81.8">40</text>
<text x="265.7" y="79.2">49</text>
<text x="272.8" y="80.3">VREGOUT</text>
<text x="294.1" y="80.5" transform="rotate(-90 294.1 80.5)">VCORE0</text>
<text x="296.6" y="80.5" transform="rotate(-90 296.6 80.5)">VCORE1</text>
<text x="299.1" y="80.5" transform="rotate(-90 299.1 80.5)">VCORE2</text>
<text x="304.2" y="79.7" transform="rotate(-90 304.2 79.7)">VCCIO0</text>
<text x="306.8" y="79.7" transform="rotate(-90 306.8 79.7)">VCCIO1</text>
<text x="309.3" y="79.7" transform="rotate(-90 309.3 79.7)">VCCIO2</text>
<text x="311.8" y="79.7" transform="rotate(-90 311.8 79.7)">VCCIO3</text>
<text x="313.5" y="80.3">ADBUS3/CTS#/TMS/CS</text>
<text x="313.6" y="82.9">ADBUS4/DTR#/GPIOL0</text>
<text x="341.3" y="79.2">19</text>
<text x="341.3" y="81.8">21</text>
<text x="67.6" y="86.8">10</text>
<text x="74.7" y="88">RESET#</text>
<text x="96.8" y="88">STROBE</text>
<text x="110.2" y="86.8">39</text>
<text x="313.4" y="88">ADBUS6/DCD#/GPIOL2</text>
<text x="313.5" y="85.4">ADBUS5/DSR#/GPIOL1</text>
<text x="341.3" y="84.3">22</text>
<text x="341.3" y="86.8">23</text>
<text x="341.3" y="89.4">24</text>
<text x="67.8" y="91.9">11</text>
<text x="74.7" y="93">NC</text>
<text x="99.3" y="93">DGND</text>
<text x="110.2" y="91.9">38</text>
<text x="266.9" y="91.9">7</text>
<text x="266.9" y="94.5">8</text>
<text x="272.8" y="93">DM</text>
<text x="272.8" y="95.6">DP</text>
<text x="311.7" y="95.6">ACBUS0/TXDEN/GPIOH0</text>
<text x="315.9" y="90.5">ADBUS7/RI#/GPIOL3</text>
<text x="341.3" y="94.5">26</text>
<text x="373.5" y="95.7">VBUS</text>
<text x="376.5" y="90.7">D+</text>
<text x="377" y="93.2">D-</text>
<text x="67.6" y="97">12</text>
<text x="74.7" y="98.1">NC</text>
<text x="101.1" y="98.1">VDD</text>
<text x="110.2" y="97">37</text>
<text x="319.5" y="98.1">ACBUS1/GPIOH1</text>
<text x="319.5" y="100.7">ACBUS2/GPIOH2</text>
<text x="341.3" y="97">27</text>
<text x="341.3" y="99.5">28</text>
<text x="374.5" y="98.3">GND</text>
<text x="67.6" y="102.1">13</text>
<text x="67.6" y="107.2">14</text>
<text x="74.7" y="103.2">OE#</text>
<text x="95.8" y="103.2">DOUT&lt;9&gt;</text>
<text x="110.2" y="107.2">35</text>
<text x="110.2" y="102.1">36</text>
<text x="266.9" y="104.6">6</text>
<text x="272.8" y="105.7">REF</text>
<text x="310.6" y="103.2">ACBUS3/RXLED#/GPIOH3</text>
<text x="310.8" y="105.7">ACBUS4/TXLED#/GPIOH4</text>
<text x="341.3" y="102.1">29</text>
<text x="341.3" y="104.6">30</text>
<text x="341.3" y="107.2">32</text>
<text x="67.6" y="112.2">15</text>
<text x="74.7" y="108.3">NC</text>
<text x="74.7" y="113.4">AGND</text>
<text x="95.8" y="113.4">DOUT&lt;7&gt;</text>
<text x="95.8" y="108.3">DOUT&lt;8&gt;</text>
<text x="110.2" y="112.2">34</text>
<text x="265.7" y="112.2">14</text>
<text x="272.8" y="113.4">RESET#</text>
<text x="319.5" y="108.3">ACBUS5/GPIOH5</text>
<text x="319.5" y="110.8">ACBUS6/GPIOH6</text>
<text x="319.5" y="113.4">ACBUS7/GPIOH7</text>
<text x="341.3" y="109.7">33</text>
<text x="341.3" y="112.2">34</text>
<text x="67.6" y="117.3">16</text>
<text x="74.7" y="118.4">VAA</text>
<text x="95.8" y="118.4">DOUT&lt;6&gt;</text>
<text x="110.2" y="117.3">33</text>
<text x="155.2" y="116">1</text>
<text x="166.1" y="118.6">3</text>
<text x="315" y="118.4">BDBUS0/TXD/TCK/SK</text>
<text x="341.3" y="117.3">38</text>
<text x="341.3" y="119.9">39</text>
<text x="67.6" y="122.4">17</text>
<text x="74.7" y="123.5">AGND</text>
<text x="95.8" y="123.5">DOUT&lt;5&gt;</text>
<text x="110.2" y="122.4">32</text>
<text x="155.2" y="121.1">2</text>
<text x="314.3" y="123.5">BDBUS2/RTS#/TDO/DI</text>
<text x="315.2" y="121">BDBUS1/RXD/TDI/DO</text>
<text x="341.3" y="122.4">40</text>
<text x="341.3" y="124.9">41</text>
<text x="67.6" y="127.5">18</text>
<text x="74.7" y="128.6">AGND</text>
<text x="98" y="128.6">PIXCLK</text>
<text x="110.2" y="127.5">31</text>
<text x="155.2" y="130">9</text>
<text x="175.6" y="131.3">12</text>
<text x="265.7" y="127.5">63</text>
<text x="265.7" y="130">62</text>
<text x="272.8" y="128.6">EECS</text>
<text x="272.8" y="131.1">EECLK</text>
<text x="313.5" y="126.1">BDBUS3/CTS#/TMS/CS</text>
<text x="313.5" y="131.1">BDBUS5/DSR#/GPIOL1</text>
<text x="313.6" y="128.6">BDBUS4/DTR#/GPIOL0</text>
<text x="341.3" y="127.5">43</text>
<text x="341.3" y="130">44</text>
<text x="67.6" y="132.6">19</text>
<text x="67.6" y="137.6">20</text>
<text x="74.7" y="133.7">NC</text>
<text x="102.5" y="133.7">NC</text>
<text x="110.2" y="137.6">29</text>
<text x="110.2" y="132.6">30</text>
<text x="154" y="135.1">10</text>
<text x="166.1" y="132.6">8</text>
<text x="175.6" y="136.4">13</text>
<text x="187.7" y="133.8">11</text>
<text x="231.6" y="137.5">GND</text>
<text x="239" y="136.4">5</text>
<text x="265.7" y="132.6">61</text>
<text x="272.8" y="133.7">EEDATA</text>
<text x="313.4" y="133.7">BDBUS6/DCD#/GPIOL2</text>
<text x="315.9" y="136.2">BDBUS7/RI#/GPIOL3</text>
<text x="341.3" y="132.6">45</text>
<text x="341.3" y="135.1">46</text>
<text x="67.6" y="142.7">21</text>
<text x="74.7" y="138.7">VAA</text>
<text x="74.7" y="143.8">AGND</text>
<text x="95.8" y="143.8">DOUT&lt;4&gt;</text>
<text x="99.3" y="138.8">CLKIN</text>
<text x="110.2" y="142.7">28</text>
<text x="166.1" y="144">5</text>
<text x="221.9" y="138.9">1</text>
<text x="221.9" y="144">2</text>
<text x="225.8" y="140">CS</text>
<text x="233.3" y="142.6">DC</text>
<text x="239" y="141.4">7</text>
<text x="319.5" y="141.3">BCBUS0/GPIOH1</text>
<text x="319.5" y="143.8">BCBUS1/GPIOH2</text>
<text x="341.3" y="140.2">48</text>
<text x="341.3" y="142.7">52</text>
<text x="67.6" y="147.8">22</text>
<text x="74.7" y="148.9">VDD</text>
<text x="95.8" y="148.9">DOUT&lt;3&gt;</text>
<text x="110.2" y="147.8">27</text>
<text x="155.2" y="146.5">6</text>
<text x="166.1" y="149.1">4</text>
<text x="221.9" y="149.1">4</text>
<text x="221.9" y="146.5">3</text>
<text x="225.8" y="147.6">DI</text>
<text x="225.8" y="145.1">SK</text>
<text x="231.5" y="147.6">ORG</text>
<text x="239" y="146.5">6</text>
<text x="239" y="149.1">8</text>
<text x="266.9" y="145.3">2</text>
<text x="272.8" y="146.4">OSCI</text>
<text x="310.6" y="148.9">BCBUS3/RXLED#/GPIOH3</text>
<text x="328.1" y="146.4">BCBUS2</text>
<text x="341.3" y="145.3">53</text>
<text x="341.3" y="147.8">54</text>
<text x="67.6" y="152.9">23</text>
<text x="74.7" y="154">DGND</text>
<text x="95.8" y="154">DOUT&lt;2&gt;</text>
<text x="110.2" y="152.9">26</text>
<text x="225.8" y="150.2">DO</text>
<text x="231.8" y="150.2">VCC</text>
<text x="310.8" y="151.4">BCBUS4/TXLED#/GPIOH4</text>
<text x="319.5" y="154">BCBUS5/GPIOH5</text>
<text x="341.3" y="150.3">55</text>
<text x="341.3" y="152.9">57</text>
<text x="341.3" y="155.4">58</text>
<text x="67.6" y="157.9">24</text>
<text x="74.7" y="159.1">DOUT&lt;0&gt;</text>
<text x="95.8" y="159.1">DOUT&lt;1&gt;</text>
<text x="110.2" y="157.9">25</text>
<text x="266.9" y="157.9">3</text>
<text x="272.8" y="159.1">OSC0</text>
<text x="319.5" y="156.5">BCBUS6/GPIOH6</text>
<text x="319.5" y="159.1">BCBUS7/GPIOH7</text>
<text x="341.3" y="157.9">59</text>
<text x="265.7" y="165.6">13</text>
<text x="272.8" y="166.7">TEST</text>
<text x="325.2" y="166.7">SUSPEND#</text>
<text x="327.4" y="164.1">PWREN#</text>
<text x="341.3" y="163">60</text>
<text x="341.3" y="165.6">36</text>
<text x="294.1" y="168.7" transform="rotate(-90 294.1 168.7)">AGND</text>
<text x="299.1" y="168.7" transform="rotate(-90 299.1 168.7)">GND0</text>
<text x="301.7" y="168.7" transform="rotate(-90 301.7 168.7)">GND1</text>
<text x="304.2" y="168.7" transform="rotate(-90 304.2 168.7)">GND2</text>
<text x="306.8" y="168.7" transform="rotate(-90 306.8 168.7)">GND3</text>
<text x="309.3" y="168.7" transform="rotate(-90 309.3 168.7)">GND4</text>
<text x="311.8" y="168.7" transform="rotate(-90 311.8 168.7)">GND5</text>
<text x="314.4" y="168.7" transform="rotate(-90 314.4 168.7)">GND6</text>
<text x="316.9" y="168.7" transform="rotate(-90 316.9 168.7)">GND7</text>
<text x="292.9" y="175.7" transform="rotate(-90 292.9 175.7)">10</text>
<text x="298" y="174.5" transform="rotate(-90 298 174.5)">1</text>
<text x="300.6" y="174.5" transform="rotate(-90 300.6 174.5)">5</text>
<text x="303.1" y="175.6" transform="rotate(-90 303.1 175.6)">11</text>
<text x="305.6" y="175.7" transform="rotate(-90 305.6 175.7)">15</text>
<text x="308.2" y="175.7" transform="rotate(-90 308.2 175.7)">25</text>
<text x="310.7" y="175.7" transform="rotate(-90 310.7 175.7)">35</text>
<text x="313.3" y="175.7" transform="rotate(-90 313.3 175.7)">47</text>
<text x="315.8" y="175.7" transform="rotate(-90 315.8 175.7)">51</text>
<text x="89.1" y="208.7">1</text>
<text x="95" y="209.9">VIN</text>
<text x="102.2" y="209.9">VOUT</text>
<text x="112.8" y="208.7">5</text>
<text x="151.4" y="207.5">1</text>
<text x="157.2" y="208.6">VIN</text>
<text x="164.4" y="208.6">VOUT</text>
<text x="175" y="207.5">5</text>
<text x="41" y="215.1">14</text>
<text x="53.1" y="215.1">7</text>
<text x="89.1" y="213.8">3</text>
<text x="95" y="214.9">ON/_~OFF</text>
<text x="151.4" y="212.5">3</text>
<text x="157.2" y="213.7">ON/_~OFF</text>
<text x="89.1" y="218.9">4</text>
<text x="95" y="220">BYPASS</text>
<text x="151.4" y="217.6">4</text>
<text x="157.2" y="218.7">BYPASS</text>
<text x="89.1" y="224">2</text>
<text x="95" y="225.1">GND</text>
<text x="151.4" y="222.7">2</text>
<text x="157.2" y="223.8">GND</text>
</g>
<g font-size="2" fill="#800000">
<text x="231.8" y="56.3" transform="rotate(-90 231.8 56.3)">+</text>
<text x="241.9" y="56.3" transform="rotate(-90 241.9 56.3)">+</text>
<text x="249.3" y="82.8">+</text>
</g>
<g font-size="2" fill="#808080">
<text x="119.4" y="72">2N7002</text>
<text x="123.6" y="70.1">T1</text>
<text x="41.9" y="214.8">VCC</text>
<text x="50.1" y="214.8">GND</text>
</g>
</svg>
